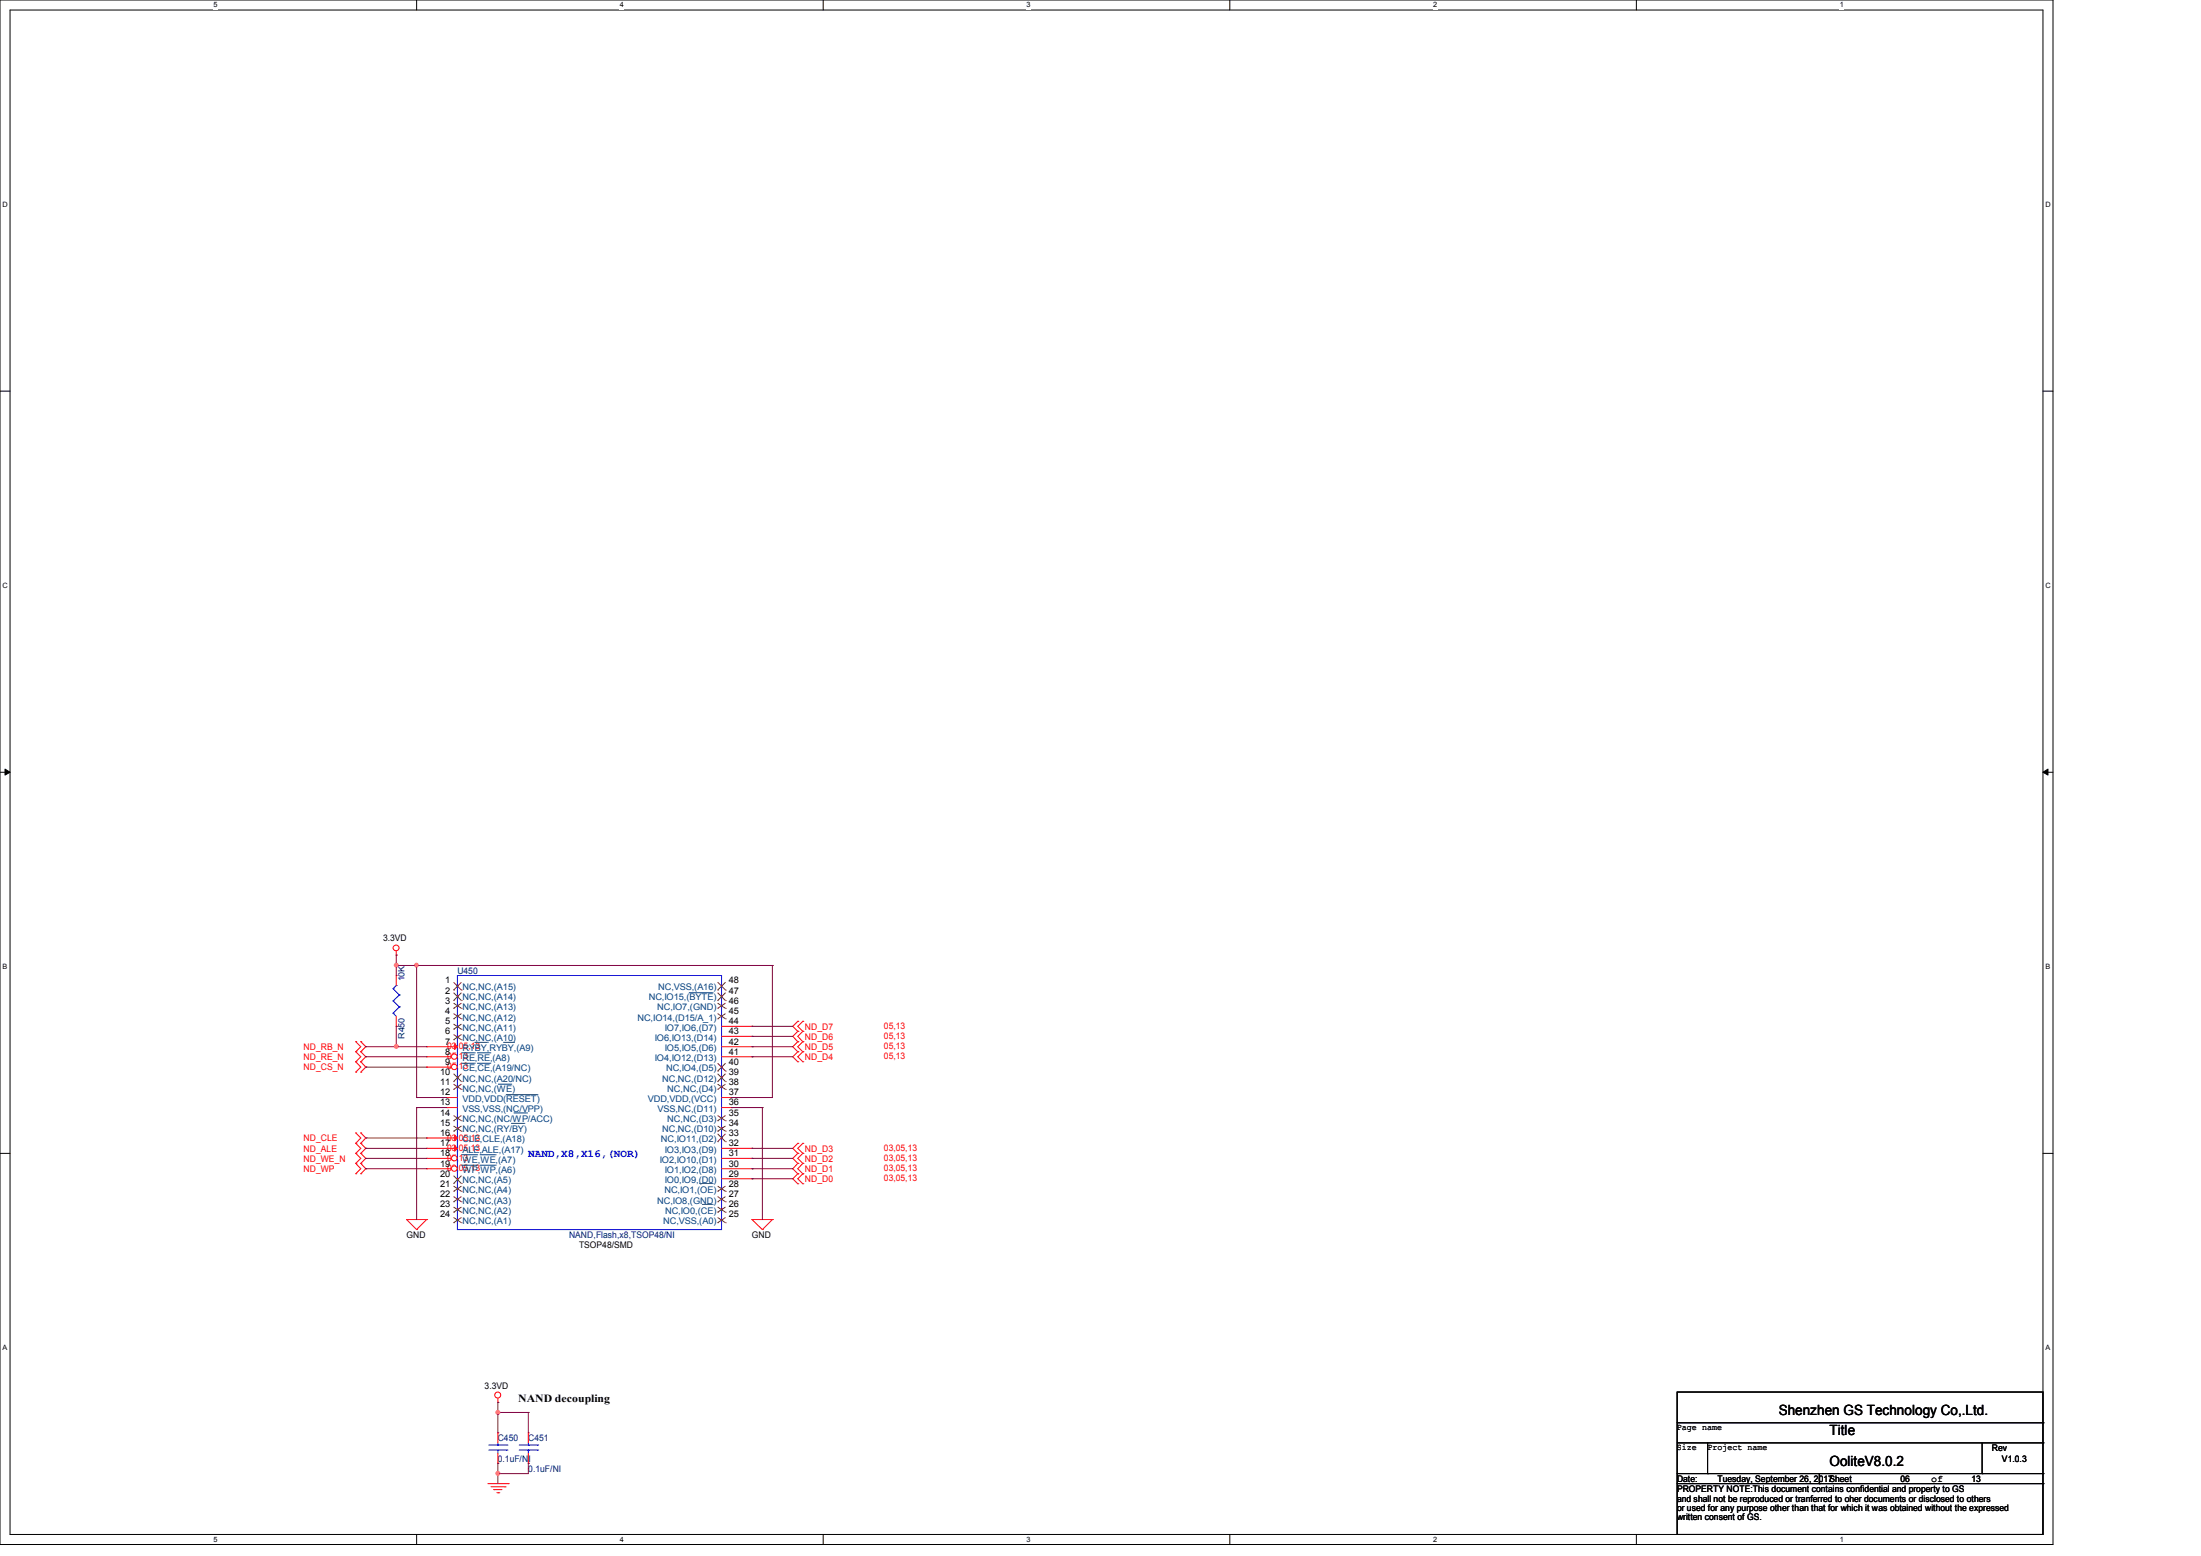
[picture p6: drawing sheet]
<svg xmlns="http://www.w3.org/2000/svg" width="297mm" height="210mm" viewBox="0 0 297 210" stroke-linecap="round" stroke-linejoin="round" font-family="sans-serif">
<path d="M0 0h277v208.4h-277zM1.4 1.4h274.3v205.7h-274.3z" fill="none" stroke="#000" stroke-width=".13"/>
<g fill="#fff">
<path d="M28.8 .1h.5v1.1h-.5z"/>
<path d="M28.8 207.2h.5v1.1h-.5z"/>
</g>
<path d="M56.2 0v1.4M56.2 207.1v1.3" fill="none" stroke="#000" stroke-width=".13"/>
<g fill="#fff">
<path d="M83.7 .1h.5v1.1h-.5z"/>
<path d="M83.7 207.2h.5v1.1h-.5z"/>
</g>
<path d="M111.1 0v1.4M111.1 207.1v1.3" fill="none" stroke="#000" stroke-width=".13"/>
<g fill="#fff">
<path d="M138.5 .1h.6v1.1h-.6z"/>
<path d="M138.5 207.2h.6v1.1h-.6z"/>
</g>
<path d="M165.9 0v1.4M165.9 207.1v1.3" fill="none" stroke="#000" stroke-width=".13"/>
<g fill="#fff">
<path d="M193.4 .1h.5v1.1h-.5z"/>
<path d="M193.4 207.2h.5v1.1h-.5z"/>
</g>
<path d="M220.8 0v1.4M220.8 207.1v1.3" fill="none" stroke="#000" stroke-width=".13"/>
<g fill="#fff">
<path d="M248.2 .1h.6v1.1h-.6z"/>
<path d="M248.2 207.2h.6v1.1h-.6z"/>
<path d="M.3 27.1h.8v1.1h-.8z"/>
<path d="M276 27.1h.7v1.1h-.7z"/>
<path d="M.3 78.5h.8v1.1h-.8z"/>
<path d="M276 78.5h.7v1.1h-.7z"/>
</g>
<path d="M0 52.8h1.4M275.7 52.8h1.3" fill="none" stroke="#000" stroke-width=".13"/>
<g fill="#fff">
<path d="M.3 129.9h.7v1.1h-.7z"/>
<path d="M276 129.9h.6v1.1h-.6z"/>
</g>
<path d="M0 104.2h1.4M275.7 104.2h1.3" fill="none" stroke="#000" stroke-width=".13"/>
<path d="M.7 103.8l.7 .4-.7 .4zM275.7 104.2l.7-.4v.8z" fill="#000" stroke="#000" stroke-width=".13"/>
<g fill="#fff">
<path d="M.3 181.4h.7v1.1h-.7z"/>
<path d="M276 181.4h.6v1.1h-.6z"/>
</g>
<g fill="none" stroke="#000" stroke-width=".13">
<path d="M0 155.7h1.4M275.7 155.7h1.3M226.3 187.9h49.4v19.2h-49.4zM226.3 192h49.4M226.3 194.7h49.4M226.3 198.9h49.4M230.4 198.9h.1M230.4 194.7v4.2M245.5 198.9v1.3M267.5 198.9h.1M267.5 194.7v4.2M275.7 192h.1"/>
<path d="M275.7 194.7h.1M275.7 198.9h.1M226.3 200.2h49.4M245.5 200.2h.1M275.7 200.2h.1"/>
</g>
<g fill="none" stroke="#f00" stroke-width=".13">
<path d="M53.5 128.9h.1M53.5 138.5h.1M53.5 131.7h.1M53.5 128.4v.5M53.5 131.7v1.3M53.5 137.2v1.3M61.7 133h.1M61.7 134.4h.1M61.7 135.8h.1M61.7 137.2h.1M61.7 138.5h.1M61.7 139.9h.1"/>
<path d="M107.7 137.8h.1M107.7 139.2h.1M107.7 137.8l-.7 .7 .7 .7M107.7 139.2l-.7 .7 .7 .7M108.3 139.2h.1M108.3 137.8h.1M108.3 137.8l-.6 .7 .6 .7M108.3 139.2l-.6 .7 .6 .7M48 154.3h.1M48 152.9h.1M48 143.3h.1M48 141.9h.1"/>
<path d="M48 155.7h.1M48 157h.1M48 158.4h.1M48 144.7h.1M48 140.6h.1M48 152.9l.7 .7-.7 .7M48 141.9l.7 .7-.7 .7M48 154.3l.7 .7-.7 .7M48 155.7l.7 .6-.7 .7M48 157l.7 .7-.7 .7M48 143.3l.7 .7-.7 .7M48 140.6l.7 .7-.7 .6"/>
<path d="M48.7 152.9h.1M48.7 154.3h.1M48.7 141.9h.1M48.7 143.3h.1M48.7 155.7h.1M48.7 157h.1M48.7 158.4h.1M48.7 144.7h.1M48.7 140.6h.1M48.7 152.9l.7 .7-.7 .7M48.7 141.9l.7 .7-.7 .7M48.7 154.3l.7 .7-.7 .7"/>
<path d="M48.7 155.7l.7 .6-.7 .7M48.7 157l.7 .7-.7 .7M48.7 143.3l.7 .7-.7 .7M48.7 140.6l.7 .7-.7 .6M57.6 141.3h.1M57.6 141.3h4.1M107.7 140.6h.1M107.7 141.9h.1M107.7 143.3h.1M107.7 158.4h.1M107.7 159.8h.1M107.7 157h.1"/>
<path d="M107.7 155.7h.1M107.7 154.3h.1M107.7 140.6l-.7 .7 .7 .6M107.7 141.9l-.7 .7 .7 .7M107.7 158.4l-.7 .7 .7 .7M107.7 157l-.7 .7 .7 .7M107.7 155.7l-.7 .6 .7 .7M107.7 154.3l-.7 .7 .7 .7M108.3 140.6h.1M108.3 141.9h.1M108.3 143.3h.1M108.3 159.8h.1"/>
<path d="M108.3 158.4h.1M108.3 157h.1M108.3 155.7h.1M108.3 154.3h.1M108.3 140.6l-.6 .7 .6 .6M108.3 141.9l-.6 .7 .6 .7M108.3 158.4l-.6 .7 .6 .7M108.3 157l-.6 .7 .6 .7M108.3 155.7l-.6 .6 .6 .7M108.3 154.3l-.6 .7 .6 .7M54.9 164.6h.1M54.9 164.6h2.7"/>
<path d="M54.9 164.6l1.3 1.3M56.2 165.9h.1M57.6 164.6h.1M57.6 164.6l-1.4 1.3M101.5 164.6h.1M101.5 164.6h2.7M101.5 164.6l1.4 1.3M102.9 165.9h.1M104.2 164.6h.1M104.2 164.6l-1.3 1.3M67.2 189.3h.1M67.2 188.7v.6"/>
<path d="M71.3 193.4h.1M71.3 197.5h.1M71.3 193.4v1.3M71.3 196.1v1.4M65.8 200.2h2.8M66.3 200.7h1.9M66.6 201h.1M66.6 201h1.1M67.1 201.5h.2M67.3 201.5h.1M68.2 200.7h.1M68.6 200.2h.1"/>
<circle cx="53.5" cy="127.9" r=".39"/>
<circle cx="67.2" cy="188.3" r=".4"/>
</g>
<g fill="none" stroke="#00f" stroke-width=".13">
<path d="M53 136.7h.1M53 135.1h.1M53 133.4h.1M53 136.7l.5 .5M53 135.1l.9 .8M53 133.4l.9 .9M53.5 133h.1M53.5 133l-.5 .4M53.9 135.9h.1M53.9 134.3h.1M53.9 135.9l-.9 .8M53.9 134.3l-.9 .8"/>
<path d="M61.7 131.7h35.7v34.2h-35.7zM70.1 195.7h2.5M70.1 195h2.5M71.3 195h.1M71.3 195.7h.1M71.3 194.7v.3M71.3 195.7v.4M72.6 195.7h.1M72.6 195h.1"/>
</g>
<g fill="none" stroke="#804000" stroke-width=".13">
<path d="M61.2 133.6h.1M61.2 135h.1M61.2 136.1h.1M61.2 137.5h.1M61.2 138.9h.1M61.2 132.6l1.1 1M61.2 134l1.1 1M61.2 135.4l1.1 .7M61.2 136.8l1.1 .7M61.2 138.2l1.1 .7M61.2 139.6l1.1 .7M62.3 133.6h.1"/>
<path d="M62.3 135h.1M62.3 136.1h.1M62.3 137.5h.1M62.3 138.9h.1M62.3 132.6l-1.1 1M62.3 134l-1.1 1M62.3 135.4l-1.1 .7M62.3 136.8l-1.1 .7M62.3 138.2l-1.1 .7M62.3 139.6l-1.1 .7M61.2 140.3h.1M62.3 140.3h.1"/>
</g>
<path d="M61.3 140.9l.4 .4-.4 .3z" fill="#f00" stroke="#f00" stroke-width=".13"/>
<path d="M64 140.7h1.8M65.8 140.7h.1M67.9 140.7h1.4M69.3 140.7h.1" fill="none" stroke="#004080" stroke-width=".13"/>
<circle cx="61.3" cy="142.6" r=".37" fill="#fff" stroke="#f00" stroke-width=".13"/>
<path d="M57.6 142.6h.1M57.6 142.6h3.3" fill="none" stroke="#f00" stroke-width=".13"/>
<path d="M62.3 142.1h1.7M64 142.1h.1M64.4 142.1h1.7M66.1 142.1h.1" fill="none" stroke="#004080" stroke-width=".13"/>
<circle cx="61.3" cy="144" r=".37" fill="#fff" stroke="#f00" stroke-width=".13"/>
<g fill="none" stroke="#f00" stroke-width=".13">
<path d="M57.6 144h.1M57.6 153.6h.1M57.6 155h.1M57.6 144h3.3M57.6 153.6h4.1M57.6 155h4.1M60.3 148.1h.1M60.3 149.5h.1M60.3 148.1h1.4M60.3 149.5h1.4M61.7 145.4h.1M61.7 146.7h.1"/>
<path d="M61.7 150.9h.1M61.7 152.2h.1"/>
</g>
<path d="M62.3 143.5h1.7M64 143.5h.1M64.4 143.5h1.7M66.1 143.5h.1M67.2 146.3h1.8M68.3 147.7h4.2M69 146.3h.1M69 151.6h1.7M69.3 150.2h1.8M70.7 151.6h.1M71.1 150.2h.1M72.5 147.7h.1" fill="none" stroke="#004080" stroke-width=".13"/>
<g fill="none" stroke="#804000" stroke-width=".13">
<path d="M61.2 146h.1M61.2 147h.1M61.2 151.3h.1M61.2 152.7h.1M61.2 144.9l1.1 1.1M61.2 146.3l1.1 .7M61.2 150.6l1.1 .7M61.2 152l1.1 .7M62.3 146h.1M62.3 147h.1M62.3 151.3h.1M62.3 152.7h.1"/>
<path d="M62.3 144.9l-1.1 1.1M62.3 146.3l-1.1 .7M62.3 150.6l-1.1 .7M62.3 152l-1.1 .7"/>
</g>
<g fill="#f00" stroke="#f00" stroke-width=".13">
<path d="M61.3 153.2l.4 .4-.4 .4z"/>
<path d="M61.3 154.6l.4 .4-.4 .4z"/>
</g>
<circle cx="61.3" cy="156.3" r=".37" fill="#fff" stroke="#f00" stroke-width=".13"/>
<path d="M57.6 156.3h.1M57.6 156.3h3.3" fill="none" stroke="#f00" stroke-width=".13"/>
<path d="M62.3 155.8h2.1M64.4 155.8h.1M64.7 155.8h2.2M66.9 155.8h.1" fill="none" stroke="#004080" stroke-width=".13"/>
<circle cx="61.3" cy="157.7" r=".37" fill="#fff" stroke="#f00" stroke-width=".13"/>
<g fill="none" stroke="#f00" stroke-width=".13">
<path d="M97.4 137.2h.1M97.4 135.8h.1M97.4 134.4h.1M97.4 133h.1M97.4 139.9h4.1M97.4 138.5h4.1M101.5 139.9h.1M101.5 138.5h.1M57.6 157.7h.1M57.6 157.7h3.3M61.7 159.1h.1M97.4 153.6h.1"/>
<path d="M97.4 152.2h.1M97.4 150.9h.1M97.4 146.7h.1M97.4 145.4h.1M97.4 144h.1M97.4 157.7h4.1M97.4 159.1h4.1M97.4 156.3h4.1M97.4 155h4.1M97.4 149.5h1.3M97.4 148.1h1.3M97.4 142.6h4.1"/>
<path d="M97.4 141.3h4.1M98.7 149.5h.1M98.7 148.1h.1M101.5 159.1h.1M101.5 157.7h.1M101.5 156.3h.1M101.5 155h.1M101.5 142.6h.1M101.5 141.3h.1M61.7 160.4h.1M61.7 161.8h.1M61.7 163.2h.1"/>
<path d="M61.7 164.6h.1M97.4 164.6h.1M97.4 163.2h.1M97.4 161.8h.1M97.4 160.4h.1M67.2 193.4h.1M67.2 197.5h.1M67.2 193.4v1.3M67.2 196.1v1.4"/>
</g>
<path d="M93 134h3.1M96.1 134h.1M62.3 157.3h2.1M64.4 157.3h.1M64.7 157.3h2.2M66.9 157.3h.1M94.4 159.7h1.7M96.1 159.7h.1M94.7 162.6h1.4M96.1 162.6h.1" fill="none" stroke="#004080" stroke-width=".13"/>
<g fill="none" stroke="#804000" stroke-width=".13">
<path d="M96.8 137.5h.1M96.8 136.1h.1M96.8 135h.1M96.8 133.6h.1M96.8 136.8l1.1 .7M96.8 135.4l1.1 .7M96.8 134l1.1 1M96.8 132.6l1.1 1M97.9 137.5h.1M97.9 136.1h.1M97.9 135h.1M97.9 133.6h.1"/>
<path d="M97.9 136.8l-1.1 .7M97.9 135.4l-1.1 .7M97.9 134l-1.1 1M97.9 132.6l-1.1 1M61.2 159.7h.1M61.2 158.7l1.1 1M62.3 159.7h.1M62.3 158.7l-1.1 1M96.8 154.1h.1M96.8 152.7h.1M96.8 151.3h.1M96.8 147h.1"/>
<path d="M96.8 146h.1M96.8 144.6h.1M96.8 153l1.1 1.1M96.8 152l1.1 .7M96.8 150.6l1.1 .7M96.8 146.3l1.1 .7M96.8 144.9l1.1 1.1M96.8 143.5l1.1 1.1M97.9 154.1h.1M97.9 152.7h.1M97.9 151.3h.1M97.9 147h.1"/>
<path d="M97.9 146h.1M97.9 144.6h.1M97.9 153l-1.1 1.1M97.9 152l-1.1 .7M97.9 150.6l-1.1 .7M97.9 146.3l-1.1 .7M97.9 144.9l-1.1 1.1M97.9 143.5l-1.1 1.1M61.2 160.8h.1M61.2 162.2h.1M61.2 163.6h.1M61.2 165h.1"/>
<path d="M61.2 160.1l1.1 .7M61.2 161.5l1.1 .7M61.2 162.9l1.1 .7M61.2 164.3l1.1 .7M62.3 160.8h.1M62.3 162.2h.1M62.3 163.6h.1M62.3 165h.1M62.3 160.1l-1.1 .7M62.3 161.5l-1.1 .7M62.3 162.9l-1.1 .7M62.3 164.3l-1.1 .7"/>
<path d="M96.8 165h.1M96.8 163.6h.1M96.8 162.2h.1M96.8 160.8h.1M96.8 164.3l1.1 .7M96.8 162.9l1.1 .7M96.8 161.5l1.1 .7M96.8 160.1l1.1 .7M97.9 165h.1M97.9 163.6h.1M97.9 162.2h.1M97.9 160.8h.1"/>
<path d="M97.9 164.3l-1.1 .7M97.9 162.9l-1.1 .7M97.9 161.5l-1.1 .7M97.9 160.1l-1.1 .7"/>
</g>
<path d="M66 195.7h2.4M66 195h2.4M67.2 195h.1M67.2 195.7h.1M67.2 194.7v.3M67.2 195.7v.4M68.4 195.7h.1M68.4 195h.1" fill="none" stroke="#00f" stroke-width=".13"/>
<g fill="none" stroke="#800040" stroke-width=".13">
<path d="M53.5 130.3h.1M53.5 138.5h.1M53.5 128.9h.1M53.5 128.9v2.8M53.5 138.5v2.8M53.5 130.3h50.7M56.2 130.3h.1M56.2 130.3v17.8M101.5 138.5h.1M101.5 139.9h.1M101.5 138.5h5.5M101.5 139.9h5.5"/>
<path d="M104.2 130.3h.1M104.2 130.3v17.8h-5.5M49.4 141.3h.1M49.4 153.6h.1M49.4 144h.1M49.4 142.6h.1M49.4 157.7h.1M49.4 156.3h.1M49.4 155h.1M49.4 141.3h8.2M49.4 153.6h8.2M49.4 144h8.2"/>
<path d="M49.4 142.6h8.2M49.4 157.7h8.2M49.4 156.3h8.2M49.4 155h8.2M53.5 141.3h.1M56.2 149.5h.1M56.2 148.1h.1M56.2 149.5h4.1M56.2 149.5v15.1M56.2 148.1h4.1M98.7 148.1h.1M98.7 149.5h.1"/>
<path d="M98.7 149.5h4.2M101.5 159.1h.1M101.5 141.3h.1M101.5 142.6h.1M101.5 155h.1M101.5 157.7h.1M101.5 156.3h.1M101.5 141.3h5.5M101.5 142.6h5.5M101.5 159.1h5.5M101.5 157.7h5.5M101.5 156.3h5.5"/>
<path d="M101.5 155h5.5M102.9 149.5h.1M102.9 149.5v15.1M67.2 189.3h.1M67.2 197.5h.1M67.2 190.6h.1M67.2 198.9h.1M67.2 189.3v4.1M67.2 197.5v2.7M67.2 190.6h4.1M71.3 190.6h.1M71.3 197.5h.1"/>
<path d="M71.3 190.6v2.8M71.3 197.5v1.4h-4.1"/>
</g>
<g fill="#f0f" stroke="#f0f" stroke-width=".13">
<circle cx="56.2" cy="130.2" r=".24"/>
<circle cx="53.5" cy="130.3" r=".25"/>
<circle cx="67.2" cy="190.6" r=".25"/>
<circle cx="67.2" cy="198.8" r=".25"/>
<circle cx="53.5" cy="141.2" r=".25"/>
</g>
<g font-size="1.9">
<text x="240" y="191">Shenzhen GS Technology Co,.Ltd.</text>
<text x="246.9" y="197.8">OoliteV8.0.2</text>
<text x="246.9" y="193.7">Title</text>
</g>
<text font-size="1.5" fill="#00f" x="71.3" y="156.2">NAND,X8,X16,(NOR)</text>
<text font-size="1.5" x="69.9" y="189.2">NAND decoupling</text>
<text font-size="1.4" x="260.6" y="200">of</text>
<g font-size="1.2">
<text x="51.7" y="127">3.3VD</text>
<text x="60.1" y="132.7">1</text>
<text x="60.1" y="134.1">2</text>
<text x="60.1" y="135.5">3</text>
<text x="60.1" y="136.9">4</text>
<text x="98.3" y="136.9">45</text>
<text x="98.3" y="135.5">46</text>
<text x="98.3" y="134.1">47</text>
<text x="98.3" y="132.7">48</text>
<text x="60.1" y="138.2">5</text>
<text x="60.1" y="139.6">6</text>
<text x="60.1" y="141">7</text>
<text x="60.1" y="142.3">8</text>
<text x="60.1" y="143.7">9</text>
<text x="98.3" y="143.7">40</text>
<text x="98.3" y="142.3">41</text>
<text x="98.3" y="141">42</text>
<text x="98.3" y="139.6">43</text>
<text x="98.3" y="138.2">44</text>
<text x="59.4" y="145.1">10</text>
<text x="59.4" y="146.4">11</text>
<text x="59.4" y="147.8">12</text>
<text x="59.4" y="149.2">13</text>
<text x="98.3" y="149.2">36</text>
<text x="98.3" y="147.8">37</text>
<text x="98.3" y="146.4">38</text>
<text x="98.3" y="145.1">39</text>
<text x="59.4" y="150.6">14</text>
<text x="59.4" y="151.9">15</text>
<text x="59.4" y="153.3">16</text>
<text x="59.4" y="154.7">17</text>
<text x="98.3" y="154.7">32</text>
<text x="98.3" y="153.3">33</text>
<text x="98.3" y="151.9">34</text>
<text x="98.3" y="150.6">35</text>
<text x="59.4" y="156">18</text>
<text x="59.4" y="157.4">19</text>
<text x="59.4" y="158.8">20</text>
<text x="59.4" y="160.1">21</text>
<text x="59.4" y="161.5">22</text>
<text x="98.3" y="161.5">27</text>
<text x="98.3" y="160.1">28</text>
<text x="98.3" y="158.8">29</text>
<text x="98.3" y="157.4">30</text>
<text x="98.3" y="156">31</text>
<text x="54.9" y="167.1">GND</text>
<text x="59.4" y="162.9">23</text>
<text x="59.4" y="164.3">24</text>
<text x="98.3" y="164.3">25</text>
<text x="98.3" y="162.9">26</text>
<text x="101.5" y="167.1">GND</text>
<text x="78.1" y="168.4">TSOP48/SMD</text>
<text x="65.4" y="187.4">3.3VD</text>
<text x="226.3" y="193">Page name</text>
<text x="226.3" y="195.7">Size</text>
<text x="230.4" y="195.7">Project name</text>
<text x="268.8" y="195.9">Rev</text>
<text x="270.1" y="197.3">V1.0.3</text>
<text x="226.3" y="200">Date:</text>
<text x="226.3" y="201.4">PROPERTY NOTE:This document contains confidential and property to GS</text>
<text x="226.3" y="202.6">and shall not be reproduced or tranferred to oher documents or disclosed to others</text>
<text x="226.3" y="203.9">or used for any purpose other than that for which it was obtained without the expressed</text>
<text x="231.8" y="200">Tuesday, September 26, 2017Sheet</text>
<text x="256.4" y="200">06</text>
<text x="266" y="200">13</text>
<text x="226.3" y="205.2">written consent of GS.</text>
</g>
<g font-size="1.2" fill="#000080">
<text x="61.7" y="131.4">U450</text>
<text x="54.6" y="132.5" transform="rotate(-90 54.6 132.5)">10K</text>
<text x="54.6" y="140.2" transform="rotate(-90 54.6 140.2)">R450</text>
<text x="76.8" y="167.1">NAND,Flash,x8,TSOP48/NI</text>
<text x="67.2" y="194.5">C450</text>
<text x="67.2" y="197.3">0.1uF/NI</text>
<text x="71.3" y="194.5">C451</text>
<text x="71.3" y="198.6">0.1uF/NI</text>
</g>
<g font-size="1.2" fill="#004080">
<text x="62.4" y="133.6">NC,NC,(A15)</text>
<text x="62.4" y="135">NC,NC,(A14)</text>
<text x="62.4" y="136.4">NC,NC,(A13)</text>
<text x="62.4" y="137.8">NC,NC,(A12)</text>
<text x="86" y="137.8">NC,IO14,(D15/A_1)</text>
<text x="87.5" y="135">NC,IO15,(BYTE)</text>
<text x="88.7" y="136.4">NC,IO7,(GND)</text>
<text x="88.8" y="133.6">NC,VSS,(A16)</text>
<text x="62.4" y="139.1">NC,NC,(A11)</text>
<text x="62.4" y="140.5">NC,NC,(A10)</text>
<text x="62.4" y="141.9">RYBY,RYBY,(A9)</text>
<text x="62.4" y="143.2">RE,RE,(A8)</text>
<text x="88.3" y="143.2">IO4,IO12,(D13)</text>
<text x="88.3" y="140.5">IO6,IO13,(D14)</text>
<text x="89.7" y="141.9">IO5,IO5,(D6)</text>
<text x="89.7" y="139.1">IO7,IO6,(D7)</text>
<text x="62.4" y="144.6">CE,CE,(A19/NC)</text>
<text x="62.4" y="146">NC,NC,(A20/NC)</text>
<text x="62.4" y="147.3">NC,NC,(WE)</text>
<text x="62.4" y="148.7">VDD,VDD(RESET)</text>
<text x="87.4" y="148.7">VDD,VDD,(VCC)</text>
<text x="89.4" y="146">NC,NC,(D12)</text>
<text x="89.9" y="144.6">NC,IO4,(D5)</text>
<text x="90" y="147.3">NC,NC,(D4)</text>
<text x="62.4" y="150.1">VSS,VSS,(NC/VPP)</text>
<text x="62.4" y="151.5">NC,NC,(NC/WP/ACC)</text>
<text x="62.4" y="152.8">NC,NC,(RY/BY)</text>
<text x="62.4" y="154.2">CLE,CLE,(A18)</text>
<text x="62.4" y="155.6">ALE,ALE,(A17)</text>
<text x="88.7" y="150.1">VSS,NC,(D11)</text>
<text x="89.2" y="154.2">NC,IO11,(D2)</text>
<text x="89.4" y="152.8">NC,NC,(D10)</text>
<text x="89.7" y="155.6">IO3,IO3,(D9)</text>
<text x="90" y="151.5">NC,NC,(D3)</text>
<text x="62.4" y="156.9">WE,WE,(A7)</text>
<text x="62.4" y="158.3">WP,WP,(A6)</text>
<text x="62.4" y="159.7">NC,NC,(A5)</text>
<text x="62.4" y="161">NC,NC,(A4)</text>
<text x="89" y="156.9">IO2,IO10,(D1)</text>
<text x="89.7" y="161">NC,IO1,(OE)</text>
<text x="89.7" y="159.7">IO0,IO9,(D0)</text>
<text x="89.7" y="158.3">IO1,IO2,(D8)</text>
<text x="62.4" y="162.4">NC,NC,(A3)</text>
<text x="62.4" y="163.8">NC,NC,(A2)</text>
<text x="62.4" y="165.2">NC,NC,(A1)</text>
<text x="88.7" y="162.4">NC,IO8,(GND)</text>
<text x="89.5" y="165.2">NC,VSS,(A0)</text>
<text x="89.7" y="163.8">NC,IO0,(CE)</text>
</g>
<g font-size="1.2" fill="#f00">
<text x="41" y="143.1">ND_RE_N</text>
<text x="41" y="141.7">ND_RB_N</text>
<text x="60.3" y="143">05,13</text>
<text x="60.3" y="141.6">03,05,13</text>
<text x="108.6" y="139">ND_D7</text>
<text x="108.6" y="140.3">ND_D6</text>
<text x="108.6" y="141.7">ND_D5</text>
<text x="108.6" y="143.1">ND_D4</text>
<text x="119.3" y="138.9">05,13</text>
<text x="119.3" y="140.2">05,13</text>
<text x="119.3" y="141.6">05,13</text>
<text x="119.3" y="143">05,13</text>
<text x="41" y="144.4">ND_CS_N</text>
<text x="60.3" y="144.3">05,13</text>
<text x="41" y="154.1">ND_CLE</text>
<text x="41" y="155.4">ND_ALE</text>
<text x="60.3" y="153.9">03,05,13</text>
<text x="60.3" y="155.3">03,05,13</text>
<text x="108.6" y="155.4">ND_D3</text>
<text x="119.3" y="155.3">03,05,13</text>
<text x="41" y="156.8">ND_WE_N</text>
<text x="41" y="158.2">ND_WP</text>
<text x="60.3" y="156.7">05,13</text>
<text x="60.3" y="158">03,05,13</text>
<text x="108.6" y="159.6">ND_D0</text>
<text x="108.6" y="158.2">ND_D1</text>
<text x="108.6" y="156.8">ND_D2</text>
<text x="119.3" y="159.4">03,05,13</text>
<text x="119.3" y="158">03,05,13</text>
<text x="119.3" y="156.7">03,05,13</text>
</g>
<g font-size="1">
<text x="28.8" y="1">5</text>
<text x="83.7" y="1">4</text>
<text x="138.5" y="1">3</text>
<text x="193.4" y="1">2</text>
<text x="248.3" y="1">1</text>
<text x=".3" y="27.9">D</text>
<text x="276" y="27.9">D</text>
<text x=".3" y="79.4">C</text>
<text x="276" y="79.4">C</text>
<text x=".3" y="130.8">B</text>
<text x="276" y="130.8">B</text>
<text x=".3" y="182.2">A</text>
<text x="276" y="182.2">A</text>
<text x="28.8" y="208.1">5</text>
<text x="83.7" y="208.1">4</text>
<text x="138.5" y="208.1">3</text>
<text x="193.4" y="208.1">2</text>
<text x="248.3" y="208.1">1</text>
</g>
</svg>
